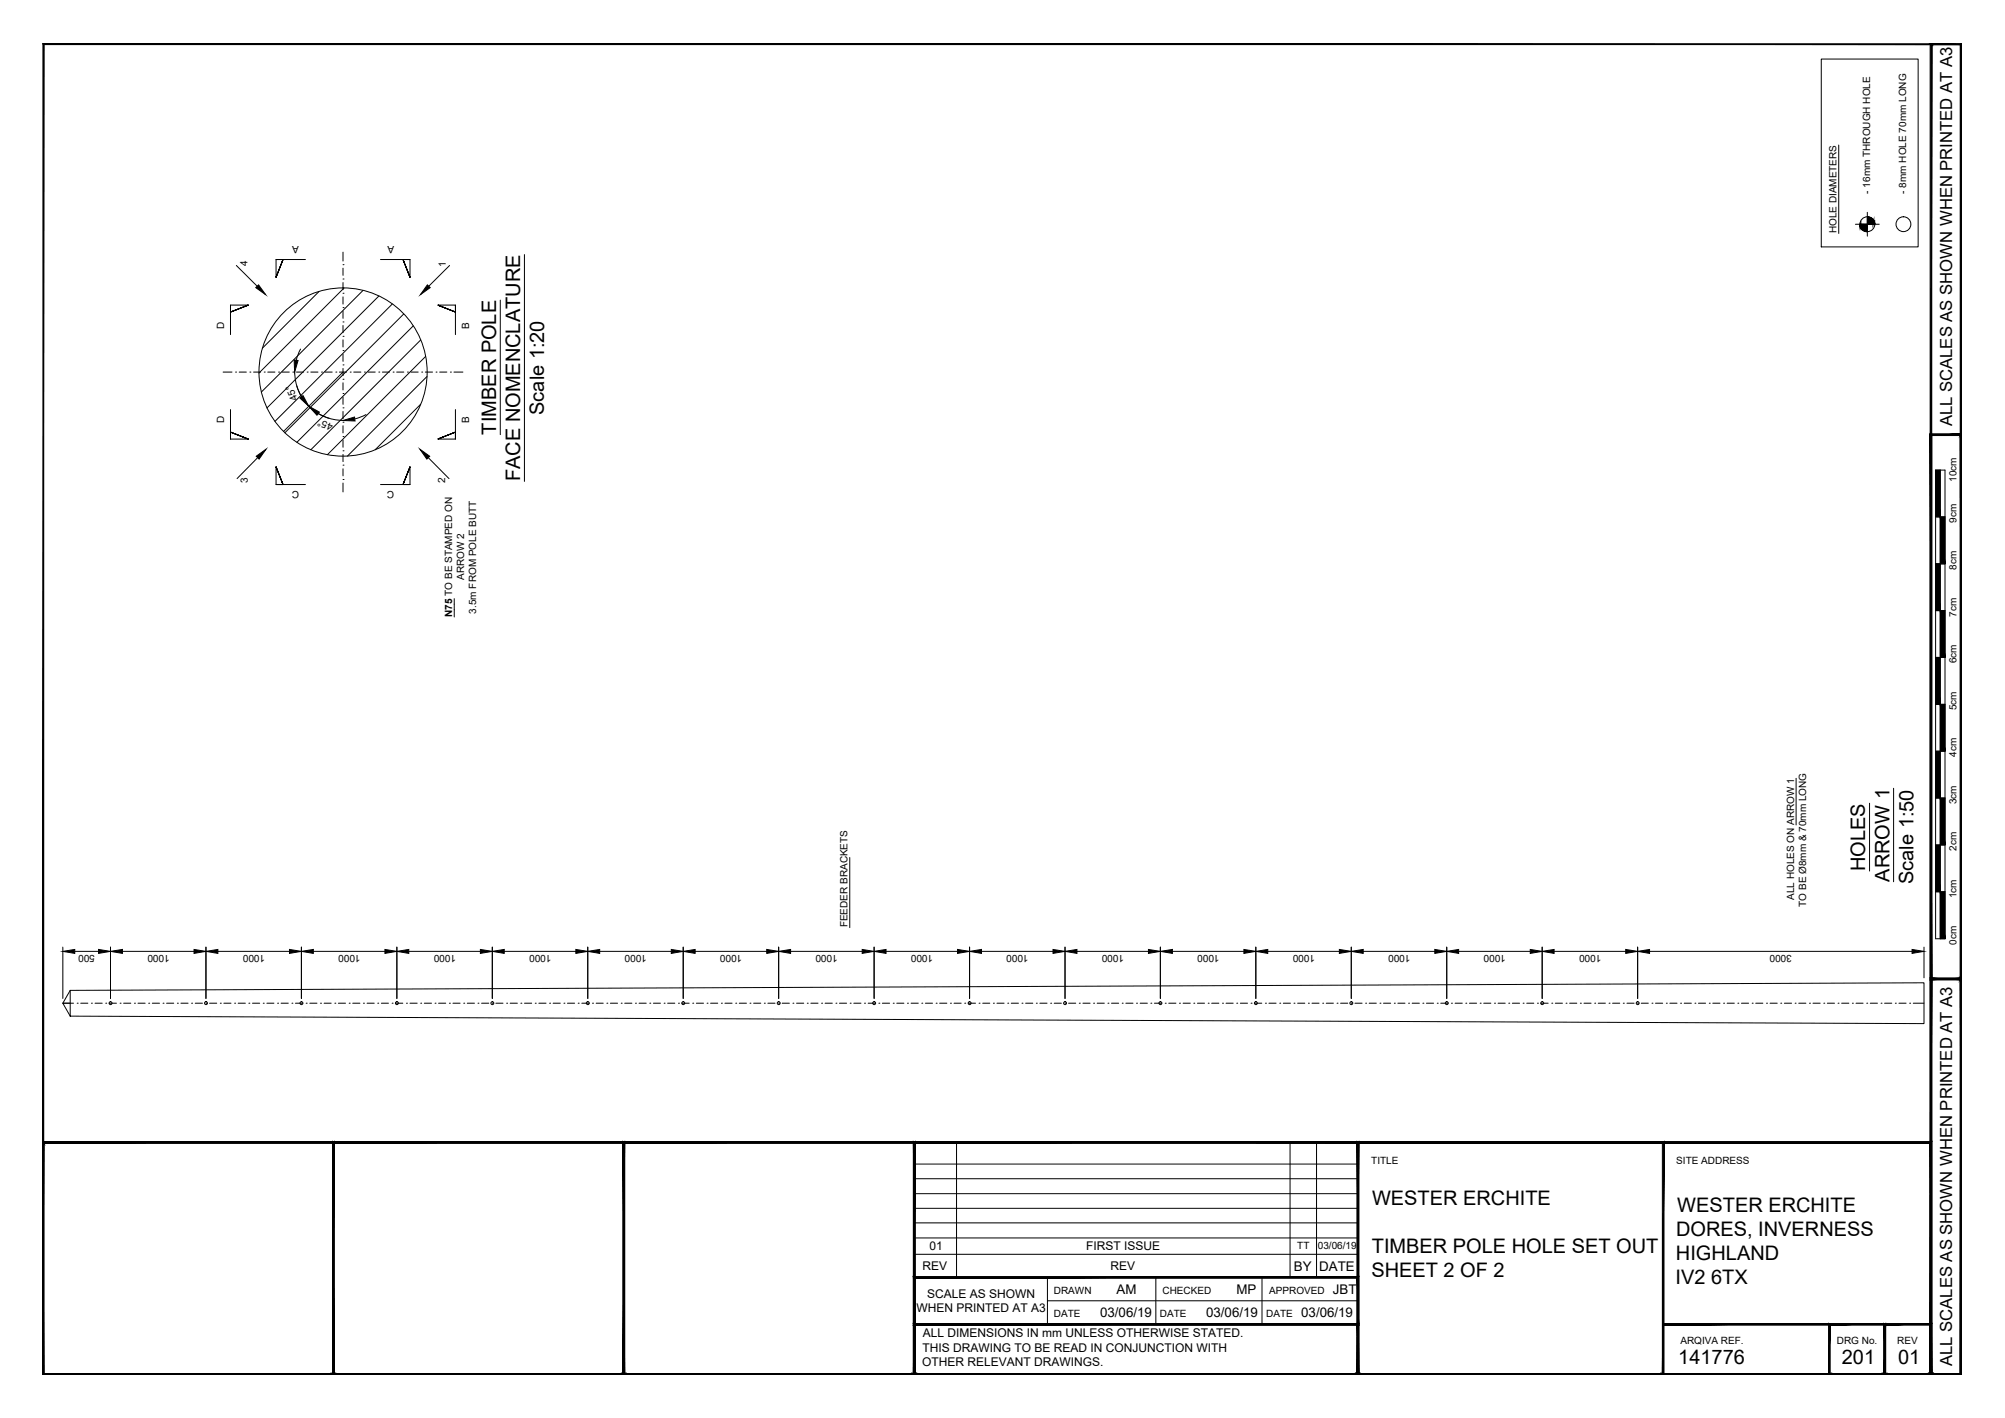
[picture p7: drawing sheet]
<svg xmlns="http://www.w3.org/2000/svg" width="420mm" height="297mm" viewBox="0 0 420 297" stroke-linecap="round" stroke-linejoin="round" font-family="sans-serif">
<!-- layer: 0 -->
<g fill="none" stroke="#000" stroke-width=".21">
<path d="M405.6 98.5h2v98.1h-2zM406.6 98.5v98.1M405.6 118.1h2M405.6 108.3h2M405.6 137.7h2M405.6 127.9h2M405.6 157.4h2M405.6 147.6h2M405.6 177h2M405.6 167.2h2M405.6 186.8h2M13.2 210.1h2.2"/>
<path d="M16.2 210.1h.1M16.9 210.1h1.5M19.2 210.1h.1M19.9 210.1h1.5M22.2 210.1h.1M22.9 210.1h1.5M25.2 210.1h.1M25.9 210.1h1.5M28.2 210.1h.1M28.9 210.1h1.5M31.2 210.1h.1M31.9 210.1h1.5"/>
<path d="M34.2 210.1h.1M34.9 210.1h1.5M37.2 210.1h.1M37.9 210.1h1.5M40.2 210.1h.1M40.9 210.1h1.5M43.2 210.1h.1M43.9 210.1h1.5M46.2 210.1h.1M46.9 210.1h1.5M49.2 210.1h.1M49.9 210.1h1.5"/>
<path d="M52.2 210.1h.1M52.9 210.1h1.5M55.2 210.1h.1M55.9 210.1h1.5M58.2 210.1h.1M58.9 210.1h1.5M61.2 210.1h.1M61.9 210.1h1.5M64.2 210.1h.1M64.9 210.1h1.5M67.2 210.1h.1M67.9 210.1h1.5"/>
<path d="M70.2 210.1h.1M70.9 210.1h1.5M73.2 210.1h.1M73.9 210.1h1.5M76.2 210.1h.1M76.9 210.1h1.5M79.2 210.1h.1M79.9 210.1h1.5M82.2 210.1h.1M82.9 210.1h1.5M85.2 210.1h.1M85.9 210.1h1.5"/>
<path d="M88.2 210.1h.1M88.9 210.1h1.5M91.2 210.1h.1M91.9 210.1h1.5M94.2 210.1h.1M94.9 210.1h1.5M97.2 210.1h.1M97.9 210.1h1.5M100.2 210.1h.1M100.9 210.1h1.5M103.2 210.1h.1M103.9 210.1h1.5"/>
<path d="M106.2 210.1h.1M106.9 210.1h1.5M109.2 210.1h.1M109.9 210.1h1.5M112.2 210.1h.1M112.9 210.1h1.5M115.2 210.1h.1M115.9 210.1h1.5M118.2 210.1h.1M118.9 210.1h1.5M121.2 210.1h.1M121.9 210.1h1.5"/>
<path d="M124.2 210.1h.1M124.9 210.1h1.5M127.2 210.1h.1M127.9 210.1h1.5M130.2 210.1h.1M130.9 210.1h1.5M133.2 210.1h.1M133.9 210.1h1.5M136.2 210.1h.1M136.9 210.1h1.5M139.2 210.1h.1M139.9 210.1h1.5"/>
<path d="M142.2 210.1h.1M142.9 210.1h1.5M145.2 210.1h.1M145.9 210.1h1.5M148.2 210.1h.1M148.9 210.1h1.5M151.2 210.1h.1M151.9 210.1h1.5M154.2 210.1h.1M154.9 210.1h1.5M157.2 210.1h.1M157.9 210.1h1.5"/>
<path d="M160.2 210.1h.1M160.9 210.1h1.5M163.2 210.1h.1M163.9 210.1h1.5M166.2 210.1h.1M166.9 210.1h1.5M169.2 210.1h.1M169.9 210.1h1.5M172.2 210.1h.1M172.9 210.1h1.5M175.2 210.1h.1M175.9 210.1h1.5"/>
<path d="M178.2 210.1h.1M178.9 210.1h1.5M181.2 210.1h.1M181.9 210.1h1.5M184.2 210.1h.1M184.9 210.1h1.5M187.2 210.1h.1M187.9 210.1h1.5M190.2 210.1h.1M190.9 210.1h1.5M193.2 210.1h.1M193.9 210.1h1.5"/>
<path d="M196.2 210.1h.1M196.9 210.1h1.5M199.2 210.1h.1M199.9 210.1h1.5M202.2 210.1h.1M202.9 210.1h1.5M205.2 210.1h.1M205.9 210.1h1.5M208.2 210.1h.1M208.9 210.1h1.5M211.2 210.1h.1M211.9 210.1h1.5"/>
<path d="M214.2 210.1h.1M214.9 210.1h1.5M217.2 210.1h.1M217.9 210.1h1.5M220.2 210.1h.1M220.9 210.1h1.5M223.2 210.1h.1M223.9 210.1h1.5M226.2 210.1h.1M226.9 210.1h1.5M229.2 210.1h.1M229.9 210.1h1.5"/>
<path d="M232.2 210.1h.1M232.9 210.1h1.5M235.2 210.1h.1M235.9 210.1h1.5M238.2 210.1h.1M238.9 210.1h1.5M241.2 210.1h.1M241.9 210.1h1.5M244.2 210.1h.1M244.9 210.1h1.5M247.2 210.1h.1M247.9 210.1h1.5"/>
<path d="M250.2 210.1h.1M250.9 210.1h1.5M253.2 210.1h.1M253.9 210.1h1.5M256.2 210.1h.1M256.9 210.1h1.5M259.2 210.1h.1M259.9 210.1h1.5M262.2 210.1h.1M262.9 210.1h1.5M265.2 210.1h.1M265.9 210.1h1.5"/>
<path d="M268.2 210.1h.1M268.9 210.1h1.5M271.2 210.1h.1M271.9 210.1h1.5M274.2 210.1h.1M274.9 210.1h1.5M277.2 210.1h.1M277.9 210.1h1.5M280.2 210.1h.1M280.9 210.1h1.5M283.2 210.1h.1M283.9 210.1h1.5"/>
<path d="M286.2 210.1h.1M286.9 210.1h1.5M289.2 210.1h.1M289.9 210.1h1.5M292.2 210.1h.1M292.9 210.1h1.5M295.2 210.1h.1M295.9 210.1h1.5M298.2 210.1h.1M298.9 210.1h1.5M301.2 210.1h.1M301.9 210.1h1.5"/>
<path d="M304.2 210.1h.1M304.9 210.1h1.5M307.2 210.1h.1M307.9 210.1h1.5M310.2 210.1h.1M310.9 210.1h1.5M313.2 210.1h.1M313.9 210.1h1.5M316.2 210.1h.1M316.9 210.1h1.5M319.2 210.1h.1M319.9 210.1h1.5"/>
<path d="M322.2 210.1h.1M322.9 210.1h1.5M325.2 210.1h.1M325.9 210.1h1.5M328.2 210.1h.1M328.9 210.1h1.5M331.2 210.1h.1M331.9 210.1h1.5M334.2 210.1h.1M334.9 210.1h1.5M337.2 210.1h.1M337.9 210.1h1.5"/>
<path d="M340.2 210.1h.1M340.9 210.1h1.5M343.2 210.1h.1M343.9 210.1h1.5M346.2 210.1h.1M346.9 210.1h1.5M349.2 210.1h.1M349.9 210.1h1.5M352.2 210.1h.1M352.9 210.1h1.5M355.2 210.1h.1M355.9 210.1h1.5"/>
<path d="M358.2 210.1h.1M358.9 210.1h1.5M361.2 210.1h.1M361.9 210.1h1.5M364.2 210.1h.1M364.9 210.1h1.5M367.2 210.1h.1M367.9 210.1h1.5M370.2 210.1h.1M370.9 210.1h1.5M373.2 210.1h.1M373.9 210.1h1.5"/>
<path d="M376.2 210.1h.1M376.9 210.1h1.5M379.2 210.1h.1M379.9 210.1h1.5M382.2 210.1h.1M382.9 210.1h1.5M385.2 210.1h.1M385.9 210.1h1.5M388.2 210.1h.1M388.9 210.1h1.5M391.2 210.1h.1M391.9 210.1h1.5"/>
<path d="M394.2 210.1h.1M394.9 210.1h1.5M397.2 210.1h.1M397.9 210.1h1.5M400.2 210.1h.1M400.9 210.1h2.3M200.4 239.3v28.3M270.3 239.3v28.3M275.9 239.3v28.3M191.6 250h93M191.6 246.9h93M191.6 243.8h93"/>
<path d="M191.6 256.2h93M191.6 253.1h93M191.6 259.3h93M191.6 262.7h93M219.5 267.6v9.8M219.5 272.5h65.1M242.2 267.6v9.8M264.5 267.6v9.8"/>
</g>
<!-- layer: MEDIUM THICKNESS -->
<g fill="none" stroke="#000" stroke-width=".21">
<path d="M388.8 47h5M391.3 44.5v5M14.7 207.5l388.5-1.6v8.5l-388.5-1.5zM14.7 210.1h-1.5l1.5 2.8M14.7 207.5l-1.5 2.6"/>
<circle cx="391.3" cy="47" r="1.56"/>
<circle cx="398.9" cy="47" r="1.56"/>
<circle cx="71.9" cy="77.9" r="17.6"/>
<circle cx="23.2" cy="210.1" r=".31"/>
<circle cx="43.2" cy="210.1" r=".31"/>
<circle cx="63.2" cy="210.1" r=".31"/>
<circle cx="83.2" cy="210.1" r=".31"/>
<circle cx="103.2" cy="210.1" r=".31"/>
<circle cx="123.2" cy="210.1" r=".31"/>
<circle cx="143.2" cy="210.1" r=".31"/>
<circle cx="163.2" cy="210.1" r=".31"/>
<circle cx="183.2" cy="210.1" r=".31"/>
<circle cx="203.2" cy="210.1" r=".31"/>
<circle cx="223.2" cy="210.1" r=".31"/>
<circle cx="243.2" cy="210.1" r=".31"/>
<circle cx="263.2" cy="210.1" r=".31"/>
<circle cx="283.2" cy="210.1" r=".31"/>
<circle cx="303.2" cy="210.1" r=".31"/>
<circle cx="323.2" cy="210.1" r=".31"/>
<circle cx="343.2" cy="210.1" r=".31"/>
</g>
<!-- layer: TEXT AND DIMENSIONS -->
<g fill="none" stroke="#000" stroke-width=".21">
<path d="M381.7 12.4h20.3v39.3h-20.3zM385.3 30.4v18.5M49.5 55.6l4.4 4.4M57.8 54.4h1.5l-1.5 3.7 1.5-3.7-1.5 3.7v-3.7h6.2M71.9 58.4h.1M71.9 55.4h.1M71.9 52.8v1.9M71.9 56.2v1.5M71.9 59.2v1.5M79.7 54.4h6.2v3.7l-1.4-3.7 1.4 3.7-1.4-3.7h1.4M94.2 55.6l-4.3 4.4M109.9 53.3v47.5"/>
<path d="M46.8 77.9h1.8M48.3 63.9v1.5l3.7-1.5-3.7 1.5 3.7-1.5h-3.7v6.2M49.4 77.9h.1M50.1 77.9h1.5M52.4 77.9h.1M53.1 77.9h1.5M55.4 77.9h.1M56.1 77.9h1.5M58.4 77.9h.1M59.1 77.9h1.5M61.4 77.9h.1M61.8 77.9a10.1 10.1 0 0 0 10.1 10.2"/>
<path d="M62.1 77.9h1.5M63 73.1l-.9 2.4M64.4 77.9h.1M65.1 77.9h1.5M66.9 61.1l-11.9 11.8M67.4 77.9h.1M68.1 77.9h1.5M70.4 77.9h.1M71.1 77.9h1.5M71.9 79.4h.1M71.9 76.4h.1M71.9 73.4h.1"/>
<path d="M71.9 70.4h.1M71.9 67.4h.1M71.9 64.4h.1M71.9 61.4h.1M71.9 62.2v1.5M71.9 65.2v1.5M71.9 68.2v1.5M71.9 71.2v1.5M71.9 74.2v1.5M71.9 77.2v1.5M71.9 77.9l-12.5 12.5M72.1 60.3l-17.8 17.9"/>
<path d="M73.4 77.9h.1M74.1 77.9h1.5M76.1 60.8l-21.3 21.3M76.4 77.9h.1M77.1 77.9h1.5M79.4 77.9h.1M79.4 62l-23.5 23.5M80.1 77.9h1.5M82.2 63.7l-24.6 24.6M82.4 77.9h.1M83.1 77.9h1.5M84.6 65.8l-24.9 24.9"/>
<path d="M85.4 77.9h.1M86.1 77.9h1.5M86.6 68.3l-24.4 24.4M88.2 71.2l-23.1 23M88.4 77.9h.1M89.1 77.9h1.5M89.2 74.7l-20.6 20.6M89.5 78.9l-16.7 16.6M91.4 77.9h.1M92.1 77.9h1.5M94.4 77.9h.1M95.1 77.9h1.9"/>
<path d="M95.4 63.9v1.5l-3.7-1.5 3.7 1.5-3.7-1.5h3.7v6.2M104.8 62.9v28.1M48.3 85.8v6.2h3.7l-3.7-1.5 3.7 1.5-3.7-1.5v1.5M54 95.9l-4.3 4.4M62.2 80.8l1 2.3M66.7 86.6l2.3 1M71.9 97.4h.1M71.9 94.4h.1M71.9 91.4h.1M71.9 88.4h.1M71.9 85.4h.1M71.9 82.4h.1"/>
<path d="M71.9 80.2v1.5M71.9 83.2v1.5M71.9 86.2v1.5M71.9 89.2v1.5M71.9 92.2v1.5M71.9 95.2v1.5M71.9 98.2v1.5M76.7 86.8l-2.3 1M88.2 84.7l-9.6 9.5M89.7 95.9l4.4 4.4M95.4 85.8v6.2h-3.7l3.7-1.5-3.7 1.5 3.7-1.5v1.5M57.8 101.5h1.5l-1.5-3.7 1.5 3.7-1.5-3.7v3.7h6.2"/>
<path d="M71.9 100.4h.1M71.9 101.2v1.8M79.7 101.5h6.2v-3.7l-1.4 3.7 1.4-3.7-1.4 3.7h1.4M95.2 125.4v3.9M178.1 179.6v14.7M376.4 163v9.8M391.8 168.3v14.2M396.8 165.1v19.6M13.2 198.4v10.8M15.7 199.3h5M23.2 198.4v10.8M25.7 199.3h15"/>
<path d="M43.2 198.4v10.8M45.7 199.3h15M63.2 198.4v10.8M65.7 199.3h15M83.2 198.4v10.8M85.7 199.3h15M103.2 198.4v10.8M105.7 199.3h15M123.2 198.4v10.8M125.7 199.3h15M143.2 198.4v10.8M145.7 199.3h15"/>
<path d="M163.2 198.4v10.8M165.7 199.3h15M183.2 198.4v10.8M185.7 199.3h15M203.2 198.4v10.8M205.7 199.3h15M223.2 198.4v10.8M225.7 199.3h15M243.2 198.4v10.8M245.7 199.3h15M263.2 198.4v10.8M265.7 199.3h15"/>
<path d="M283.2 198.4v10.8M285.7 199.3h15M303.2 198.4v10.8M305.7 199.3h15M323.2 198.4v10.8M325.7 199.3h15M343.2 198.4v10.8M345.7 199.3h55M403.2 198.4v6.4"/>
</g>
<g fill="#000" stroke="#000" stroke-width=".21">
<path d="M53.6 60.2l.6-.5 1.5 2zM61.6 75.4l.9 .1-.8 2.4zM89.6 59.7l.5 .5-2 1.5zM53.7 95.6l2.1-1.5-1.5 2.1zM62.8 83.4l.7-.5 1.2 2.2zM64.7 85.1l2.2 1.2-.5 .7zM71.9 88.1l2.4-.7 .1 .8zM88 94.1l2 1.5-.5 .6zM13.2 199.3l2.5-.4v.8zM20.7 198.9l2.5 .4-2.5 .4zM23.2 199.3l2.5-.4v.8zM40.7 198.9l2.5 .4-2.5 .4z"/>
<path d="M43.2 199.3l2.5-.4v.8zM60.7 198.9l2.5 .4-2.5 .4zM63.2 199.3l2.5-.4v.8zM80.7 198.9l2.5 .4-2.5 .4zM83.2 199.3l2.5-.4v.8zM100.7 198.9l2.5 .4-2.5 .4zM103.2 199.3l2.5-.4v.8zM120.7 198.9l2.5 .4-2.5 .4zM123.2 199.3l2.5-.4v.8zM140.7 198.9l2.5 .4-2.5 .4zM143.2 199.3l2.5-.4v.8zM160.7 198.9l2.5 .4-2.5 .4z"/>
<path d="M163.2 199.3l2.5-.4v.8zM180.7 198.9l2.5 .4-2.5 .4zM183.2 199.3l2.5-.4v.8zM200.7 198.9l2.5 .4-2.5 .4zM203.2 199.3l2.5-.4v.8zM220.7 198.9l2.5 .4-2.5 .4zM223.2 199.3l2.5-.4v.8zM240.7 198.9l2.5 .4-2.5 .4zM243.2 199.3l2.5-.4v.8zM260.7 198.9l2.5 .4-2.5 .4zM263.2 199.3l2.5-.4v.8zM280.7 198.9l2.5 .4-2.5 .4z"/>
<path d="M283.2 199.3l2.5-.4v.8zM300.7 198.9l2.5 .4-2.5 .4zM303.2 199.3l2.5-.4v.8zM320.7 198.9l2.5 .4-2.5 .4zM323.2 199.3l2.5-.4v.8zM340.7 198.9l2.5 .4-2.5 .4zM343.2 199.3l2.5-.4v.8zM400.7 198.9l2.5 .4-2.5 .4z"/>
</g>
<!-- layer: MEDIUM THICKNESS -->
<g fill="#000" stroke="#000" stroke-width=".21">
<path d="M389.7 47l.1 .3zM392.8 46.4v.6z"/>
<path d="M389.8 47v.3zM389.8 47v.5z"/>
<path d="M389.8 47v.5l.2-.5zM390 47v.8l-.2-.3z"/>
<path d="M390 47v.8l.1-.8zM390.1 47v1l-.1-.2z"/>
<path d="M390.1 47v1l.2-1zM390.3 47v1.2l-.2-.2z"/>
<path d="M390.3 47v1.2l.2-1.2zM390.5 47v1.3l-.2-.1z"/>
<path d="M390.5 47v1.3l.3-1.3zM390.8 47v1.4l-.3-.1z"/>
<path d="M390.8 47v1.4l.2-1.4zM391 47v1.5l-.2-.1z"/>
<path d="M391 47v1.5l.3-1.5zM391.3 47v1.5h-.3z"/>
<path d="M391.3 45.4v1.6l.3-1.6zM391.6 45.4v1.6h-.3z"/>
<path d="M391.6 45.4v1.6l.2-1.5zM391.8 45.5v1.5h-.2z"/>
<path d="M391.8 45.5v1.5l.3-1.4zM392.1 45.6v1.4h-.3z"/>
<path d="M392.1 45.6v1.4l.2-1.2zM392.3 45.8v1.2h-.2z"/>
<path d="M392.3 45.8v1.2l.2-1zM392.5 46v1h-.2z"/>
<path d="M392.5 46v1l.2-.8zM392.7 46.2v.8h-.2z"/>
<path d="M392.7 46.2v.8l.1-.6zM392.8 46.4l-.1 .6z"/>
<path d="M392.9 46.7l-.1 .3zM392.9 46.7v.3z"/>
</g>
<!-- layer: 0 -->
<g fill="#000" stroke="#000" stroke-width=".21">
<path d="M9 9.2l.2 .1h401.6zM9 9.2h402l-.2 .1z"/>
<path d="M404.5 9.2l.3 .1zM404.5 9.2l.3 .1-.3 278.6zM404.8 9.3l-.3 278.6 .3-.1zM404.5 287.9l.3-.1z"/>
<path d="M404.6 9.2l.2 .1h6zM404.6 9.2h6.4l-.2 .1z"/>
<path d="M410.8 9.3v278.5l.2-278.6zM411 9.2v278.7l-.2-.1z"/>
<path d="M410.8 9.3v278.5l.2-278.6zM411 9.2v278.7l-.2-.1z"/>
<path d="M404.5 90.9l.3 .3 6.2-.3zM404.8 91.2l6.2-.3-.2 .3zM411 90.9l-.2 .3z"/>
<path d="M404.5 90.9l.3 114v-113.7zM404.5 90.9l.3 114-.3 .3z"/>
<path d="M405.6 98.5l1 9.8v-9.8zM405.6 98.5l1 9.8h-1z"/>
<path d="M411 91l-.2 .2 .2 113.9zM410.8 91.2l.2 113.9-.2-.2zM410.8 204.9l.2 .3zM404.8 204.9h6l.2 .3zM404.8 204.9l-.3 .3h6.5z"/>
<path d="M405.6 118.1l1 9.8v-9.8zM405.6 118.1l1 9.8h-1z"/>
<path d="M406.6 108.3l1 9.8v-9.8zM406.6 108.3l1 9.8h-1z"/>
<path d="M405.6 137.7l1 9.8v-9.8zM405.6 137.7l1 9.8h-1z"/>
<path d="M406.6 127.9l1 9.8v-9.8zM406.6 127.9l1 9.8h-1z"/>
<path d="M405.6 157.4l1 9.8v-9.8zM405.6 157.4l1 9.8h-1z"/>
<path d="M406.6 147.5l1 9.9v-9.9zM406.6 147.5l1 9.9h-1z"/>
<path d="M405.6 177l1 9.8v-9.8zM405.6 177l1 9.8h-1z"/>
<path d="M406.6 167.2l1 9.8v-9.8zM406.6 167.2l1 9.8h-1z"/>
<path d="M406.6 186.8l1 9.8v-9.8zM406.6 186.8l1 9.8h-1z"/>
<path d="M404.5 204.9l.3 .3 6.2-.3zM404.8 205.2l6.2-.3-.2 .3zM411 204.9l-.2 .3z"/>
<path d="M411 205l-.2 .2 .2 82.7zM410.8 205.2l.2 82.7-.2-.1zM410.8 287.8l.2 .1z"/>
<path d="M9 239.1l.2 .4zM9 239.1l395.5 .4h-395.3zM9 239.1l395.5 .4 .3-.4z"/>
<path d="M9.2 239.5h60.5l.3-.4zM9 239.1h61l-60.8 .4zM9 239.1l.2 .4z"/>
<path d="M70 239.5h60.6l.3-.4zM69.7 239.1h61.2l-60.9 .4zM69.7 239.1l.3 48.7v-48.3zM69.7 239.1l.3 48.7-.3 .1zM69.7 287.9l.3-.1z"/>
<path d="M130.9 239.5h60.5l.4-.4zM130.6 239.1h61.2l-60.9 .4zM130.6 239.1l.3 48.7v-48.3zM130.6 239.1l.3 48.7-.3 .1zM130.6 287.9l.3-.1z"/>
<path d="M191.8 239.5h92.6l.3-.4zM191.4 239.1h93.3l-92.9 .4zM191.4 239.1l.4 48.7v-48.3zM191.4 239.1l.4 48.7-.4 .1zM191.4 287.9l.4-.1z"/>
<path d="M284.7 239.5h63.7l.3-.4zM284.4 239.1h64.3l-64 .4zM284.4 239.1l.3 48.7v-48.3zM284.4 239.1l.3 48.7-.3 .1zM284.4 287.9l.3-.1z"/>
<path d="M404.8 239.1l-.3 .4 .3 48.4zM404.5 239.5l.3 48.4-.3-.1zM404.5 287.8l.3 .1z"/>
<path d="M191.4 277.2l.4 .4 92.9-.4zM191.8 277.6l92.9-.4-.3 .4zM284.7 277.2l-.3 .4 .3 10.3zM284.4 277.6l.3 10.3-.3-.1zM284.4 287.8l.3 .1z"/>
<path d="M191.4 277.6h93.3l-.3-.4zM191.4 277.6l.4-.4h92.6zM191.4 267.4v10.2l.4-.4zM191.4 267.4l.4 .4v9.4zM191.4 267.4l.4 .4 92.9-.4zM191.8 267.8l92.9-.4-.3 .4zM284.7 267.4l-.3 .4 .3 9.8zM284.4 267.8l.3 9.8-.3-.4z"/>
<path d="M383.2 277.2l.3 .4 11.6-.4zM383.5 277.6l11.6-.4-.3 .4zM394.8 277.6l.3 10.3v-10.7zM394.8 277.6l.3 10.3-.3-.1zM394.8 287.8l.3 .1z"/>
<path d="M348.5 277.6h34.8v-.4zM348.5 277.2h34.8l-34.8 .4z"/>
<path d="M394.8 277.2l.3 .4 9.7-.4zM395.1 277.6l9.7-.4-.3 .4zM404.8 277.2l-.3 .4 .3 10.3zM404.5 277.6l.3 10.3-.3-.1zM404.5 287.8l.3 .1z"/>
<path d="M9.2 9.3l-.2 278.6 .2-.1zM9 9.2l.2 .1-.2 278.6z"/>
<path d="M9.2 239.5l-.2 48.4 .2-.1zM9 239.3l.2 .2-.2 48.4z"/>
<path d="M9.2 287.8l60.6 .1-.1-.1zM9 287.9l.2-.1 60.6 .1z"/>
<path d="M69.7 287.8l.3 .1zM70 239.1v48.8l-.3-.1zM70 239.1l-.3 .4v48.3z"/>
<path d="M70 287.8l60.7 .1-.1-.1zM70 287.8l60.7 .1h-60.9z"/>
<path d="M130.6 287.8l.3 .1zM130.9 239.1v48.8l-.3-.1zM130.9 239.1l-.3 .4v48.3z"/>
<path d="M130.9 287.8l60.7 .1-.2-.1zM130.9 287.8l60.7 .1h-60.9z"/>
<path d="M191.4 287.8l.4 .1zM191.8 239.1v48.8l-.4-.1zM191.4 239.5v48.3l.4-48.7z"/>
<path d="M191.8 287.8l92.8 .1-.2-.1zM191.8 287.8l92.8 .1h-93z"/>
<path d="M284.4 287.8l.3 .1zM284.7 239.1v48.8l-.3-.1zM284.7 239.1l-.3 .4v48.3z"/>
<path d="M191.6 287.9h93l-.2-.1zM191.6 287.9l.2-.1h92.6zM191.4 287.9l.4-.1zM191.8 277.6v10.2l-.4 .1zM191.4 277.2v10.7l.4-10.3z"/>
<path d="M284.7 287.8l63.8 .1-.1-.1zM284.6 287.9l.1-.1 63.8 .1z"/>
<path d="M348.4 287.8l.3 .1zM348.7 239.1v48.8l-.3-.1zM348.7 239.1l-.3 .4v48.3z"/>
<path d="M383.3 287.9h11.7l-.2-.1zM383.3 287.9l.2-.1h11.3zM383.2 287.9l.3-.1zM383.5 277.6v10.2l-.3 .1zM383.2 277.2v10.7l.3-10.3z"/>
<path d="M9 287.9h395.6l-.1-.1zM9 287.9l.2-.1h395.3zM9 239.3v48.6l.2-.1zM9 239.3l.2 .2v48.3z"/>
<path d="M395 287.9h9.6l-.1-.1zM395 287.9l.1-.1h9.4zM394.8 287.9l.3-.1zM395.1 277.6v10.2l-.3 .1zM394.8 277.2v10.7l.3-10.3z"/>
<path d="M9.2 287.8l401.8 .1-.2-.1zM9 287.9l.2-.1 401.8 .1z"/>
<path d="M404.8 287.8l6.2 .1-.2-.1zM404.6 287.9l.2-.1 6.2 .1z"/>
<path d="M404.6 287.9h6.4l-.2-.1zM404.6 287.9l.2-.1h6zM404.5 287.9l.3-.1zM404.8 205.2v82.6l-.3 .1zM404.5 204.9v83l.3-82.7z"/>
</g>
<g font-size="4.2">
<text x="114.1" y="86.9" transform="rotate(-90 114.1 86.9)">Scale 1:20</text>
<text x="103.9" y="91" transform="rotate(-90 103.9 91)">TIMBER POLE</text>
<text x="109" y="100.8" transform="rotate(-90 109 100.8)">FACE NOMENCLATURE</text>
<text x="390.9" y="182.5" transform="rotate(-90 390.9 182.5)">HOLES</text>
<text x="395.9" y="184.7" transform="rotate(-90 395.9 184.7)">ARROW 1</text>
<text x="401" y="185.2" transform="rotate(-90 401 185.2)">Scale 1:50</text>
<text x="287.5" y="252.4">WESTER ERCHITE</text>
<text x="351.5" y="253.9">WESTER ERCHITE</text>
<text x="287.5" y="262.4">TIMBER POLE HOLE SET OUT</text>
<text x="351.2" y="259">DORES, INVERNESS</text>
<text x="287.4" y="267.4">SHEET 2 OF 2</text>
<text x="351.1" y="269.1">IV2 6TX</text>
<text x="351.2" y="264">HIGHLAND</text>
<text x="351.7" y="285.7">141776</text>
<text x="386" y="285.7">201</text>
<text x="397.8" y="285.6">01</text>
</g>
<g font-size="3.5">
<text x="409.1" y="89.3" transform="rotate(-90 409.1 89.3)">ALL SCALES AS SHOWN WHEN PRINTED AT A3</text>
<text x="409.1" y="286.2" transform="rotate(-90 409.1 286.2)">ALL SCALES AS SHOWN WHEN PRINTED AT A3</text>
</g>
<g font-size="2.8">
<text x="271.1" y="266.2">BY</text>
<text x="276.5" y="266.2">DATE</text>
<text x="230.5" y="275.9">03/06/19</text>
<text x="234" y="271">AM</text>
<text x="252.8" y="275.9">03/06/19</text>
<text x="259.1" y="271">MP</text>
<text x="272.7" y="275.9">03/06/19</text>
<text x="279.3" y="271">JBT</text>
</g>
<g font-size="2.5">
<text x="194.8" y="261.9">01</text>
<text x="227.6" y="261.9">FIRST ISSUE</text>
<text x="193.3" y="266.1">REV</text>
<text x="232.7" y="266.1">REV</text>
<text x="192" y="274.9">WHEN PRINTED AT A3</text>
<text x="194.3" y="271.9">SCALE AS SHOWN</text>
<text x="193.4" y="280.2">ALL DIMENSIONS IN mm UNLESS OTHERWISE STATED.</text>
<text x="193.3" y="286.2">OTHER RELEVANT DRAWINGS.</text>
<text x="193.3" y="283.2">THIS DRAWING TO BE READ IN CONJUNCTION WITH</text>
</g>
<g font-size="2.1">
<text x="391.9" y="40.6" transform="rotate(-90 391.9 40.6)">- 16mm THROUGH HOLE</text>
<text x="399.4" y="40.6" transform="rotate(-90 399.4 40.6)">- 8mm HOLE 70mm LONG</text>
<text x="62.6" y="51.5" transform="rotate(-180 62.6 51.5)">A</text>
<text x="82.6" y="51.5" transform="rotate(-180 82.6 51.5)">A</text>
<text x="384.9" y="48.9" transform="rotate(-90 384.9 48.9)">HOLE DIAMETERS</text>
<text x="51.8" y="55.7" transform="rotate(-90 51.8 55.7)">4</text>
<text x="93.4" y="56" transform="rotate(-90 93.4 56)">1</text>
<text x="46.9" y="68.8" transform="rotate(-90 46.9 68.8)">D</text>
<text x="98.3" y="68.8" transform="rotate(-90 98.3 68.8)">B</text>
<text x="62.4" y="83.5" transform="rotate(-113 62.4 83.5)">45°</text>
<text x="46.9" y="88.6" transform="rotate(-90 46.9 88.6)">D</text>
<text x="69.9" y="88.7" transform="rotate(-161 69.9 88.7)">45°</text>
<text x="98.3" y="88.5" transform="rotate(-90 98.3 88.5)">B</text>
<text x="51.9" y="101.2" transform="rotate(-90 51.9 101.2)">3</text>
<text x="93.3" y="101.2" transform="rotate(-89 93.3 101.2)">2</text>
<text x="410" y="101" transform="rotate(-90 410 101)">10cm</text>
<text x="62.7" y="102.9" transform="rotate(-180 62.7 102.9)">C</text>
<text x="82.6" y="102.9" transform="rotate(-180 82.6 102.9)">C</text>
<text x="410" y="109.5" transform="rotate(-90 410 109.5)">9cm</text>
<text x="410" y="119.4" transform="rotate(-90 410 119.4)">8cm</text>
<text x="97.3" y="121.5" transform="rotate(-90 97.3 121.5)">ARROW 2</text>
<text x="94.7" y="129.3" transform="rotate(-90 94.7 129.3)">N75 TO BE STAMPED ON</text>
<text x="99.8" y="128.5" transform="rotate(-90 99.8 128.5)">3.5m FROM POLE BUTT</text>
<text x="410" y="129.2" transform="rotate(-90 410 129.2)">7cm</text>
<text x="410" y="139" transform="rotate(-90 410 139)">6cm</text>
<text x="410" y="148.8" transform="rotate(-90 410 148.8)">5cm</text>
<text x="410" y="158.5" transform="rotate(-90 410 158.5)">4cm</text>
<text x="410" y="168.5" transform="rotate(-90 410 168.5)">3cm</text>
<text x="410" y="178.2" transform="rotate(-90 410 178.2)">2cm</text>
<text x="376" y="188.5" transform="rotate(-90 376 188.5)">ALL HOLES ON ARROW 1</text>
<text x="378.5" y="190" transform="rotate(-90 378.5 190)">TO BE Ø8mm &amp; 70mm LONG</text>
<text x="410" y="188.2" transform="rotate(-90 410 188.2)">1cm</text>
<text x="177.6" y="194.3" transform="rotate(-90 177.6 194.3)">FEEDER BRACKETS</text>
<text x="410" y="197.9" transform="rotate(-90 410 197.9)">0cm</text>
<text x="19.9" y="200" transform="rotate(-180 19.9 200)">500</text>
<text x="35.6" y="200" transform="rotate(-180 35.6 200)">1000</text>
<text x="55.6" y="200" transform="rotate(-180 55.6 200)">1000</text>
<text x="75.6" y="200" transform="rotate(-180 75.6 200)">1000</text>
<text x="95.6" y="200" transform="rotate(-180 95.6 200)">1000</text>
<text x="115.6" y="200" transform="rotate(-180 115.6 200)">1000</text>
<text x="135.6" y="200" transform="rotate(-180 135.6 200)">1000</text>
<text x="155.6" y="200" transform="rotate(-180 155.6 200)">1000</text>
<text x="175.6" y="200" transform="rotate(-180 175.6 200)">1000</text>
<text x="195.6" y="200" transform="rotate(-180 195.6 200)">1000</text>
<text x="215.6" y="200" transform="rotate(-180 215.6 200)">1000</text>
<text x="235.6" y="200" transform="rotate(-180 235.6 200)">1000</text>
<text x="255.6" y="200" transform="rotate(-180 255.6 200)">1000</text>
<text x="275.6" y="200" transform="rotate(-180 275.6 200)">1000</text>
<text x="295.6" y="200" transform="rotate(-180 295.6 200)">1000</text>
<text x="315.6" y="200" transform="rotate(-180 315.6 200)">1000</text>
<text x="335.6" y="200" transform="rotate(-180 335.6 200)">1000</text>
<text x="375.5" y="200" transform="rotate(-180 375.5 200)">3000</text>
<text x="287.4" y="243.8">TITLE</text>
<text x="351.3" y="243.8">SITE ADDRESS</text>
<text x="271.8" y="261.7">TT</text>
<text x="276.2" y="261.7">03/06/19</text>
<text x="220.8" y="271">DRAWN</text>
<text x="220.9" y="275.9">DATE</text>
<text x="243.1" y="275.9">DATE</text>
<text x="243.6" y="271">CHECKED</text>
<text x="265.3" y="275.9">DATE</text>
<text x="266" y="271">APPROVED</text>
<text x="352.1" y="281.5">ARQIVA REF.</text>
<text x="384.9" y="281.5">DRG No.</text>
<text x="397.6" y="281.5">REV</text>
</g>
</svg>
